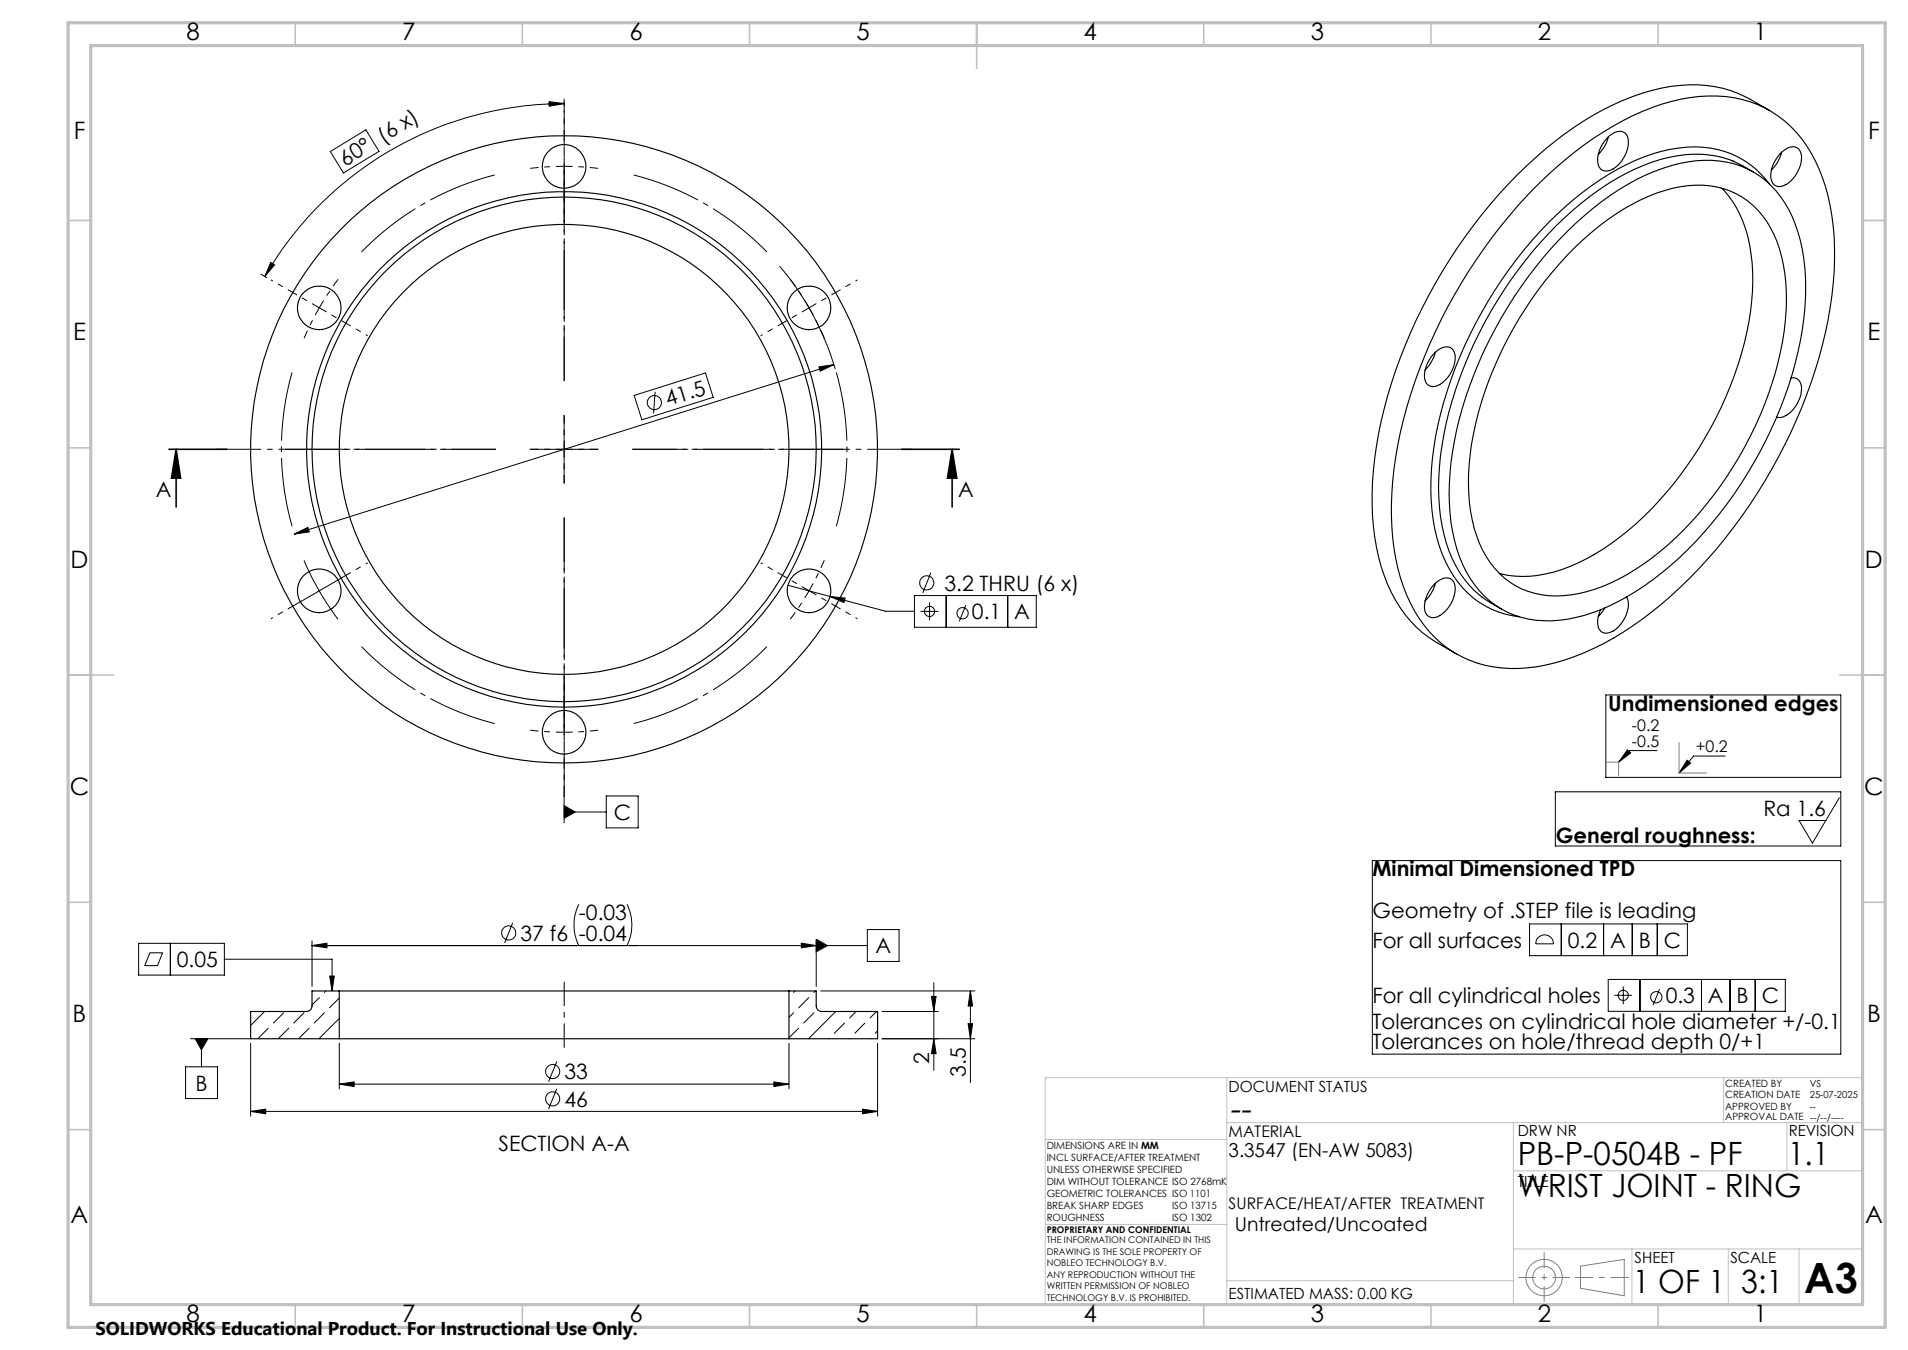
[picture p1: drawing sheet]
<svg xmlns="http://www.w3.org/2000/svg" width="420mm" height="297mm" viewBox="0 0 420 297" stroke-linecap="round" stroke-linejoin="round" font-family="sans-serif">
<g fill="none" stroke="#000" stroke-width=".22">
<path d="M72.7 33.3l7.8-4.7 2.9 4.7-7.8 4.8zM120.9 22.4l3.3 .4-3.3 .6zM124.2 22.8a76.1 76.1 0 0 0-65.9 38M124.2 21.8v1.5M59.6 57.7l.8 .6-2.1 2.5zM171.6 58.5a61.5 61.5 0 0 1 12.3 22.7M57.4 60.3l1.3 .8M116.7 98.8h15M124.2 91.4v15M139.6 87l15.7-4.9 1.7 5.3-15.7 5zM144.2 86.2l-.3 4.7M180.3 80.7l3.3-.5-3 1.5z"/>
<path d="M183.6 80.2l-118.8 37.3M64.8 117.5l3-1.5 .3 1zM66.9 123.3l1.6 3.4 1.8 3.3M70.3 130l2.4 3.9 1.7 2.3M70.3 130l-6.5 3.7M76.8 126.2l-6.5 3.8M173.5 128.8l21.4 5.7h6.4M182.7 131.2l3.4 .4-.3 1zM201.3 131h26.8v7h-26.8zM202.6 134.5h4M204.6 132.5v4M204.9 126l-1.8 4.5"/>
<path d="M208.3 131v7M212.6 133.1l-1.4 3.6M221.8 131v7M353.5 152.9h51.7v18.1h-51.7zM124.2 177.2l2.4 1.4-2.4 1.4zM124.2 173.4v7.6M124.2 178.6h9.3M133.5 175.1h7v7h-7zM342.4 174.2h62.8v11.9h-62.8zM358.2 165l.8 .7-2.7 2zM364.7 165.1h-5.9l-2.5 2.6M371.4 167.2l.7 .7-2.5 2.2z"/>
<path d="M379.8 166.3h-7l-3.2 3.8M404.9 175.5l-5.9 10-3-5h5.9M127.4 199a10.2 10.2 0 0 0 0 9M138 199a9.9 9.9 0 0 1 0 9M302.1 189.3h103.1v42.6h-103.1zM30.5 207.5h18.9v7h-18.9zM33 209.6h2.8l-1.1 2.8h-2.8zM37.5 207.5v7M49.4 211h23.7v7M68.7 208l3.3-.5v1zM68.7 207v10M68.7 208h122.2"/>
<path d="M70.3 219.5l-1.6 1.6M71.7 218l-.3 .3M72.6 214.7h1l-.5 3.3zM74.7 219.6l-2.2 2.1M112.9 203l-1.8 4.5M175 218l-.3 .3M176.4 207.5l3.3 .5-3.3 .5zM178 219.5l-2.2 2.2M179.5 218l-.3 .3M179.7 206.6l2.4 1.4-2.4 1.4zM179.7 207v10M180.7 218h33.9"/>
<path d="M190.9 204.5h7v7h-7zM205 219.2h1.1l-.5 3.3zM205.6 216.2v19.3M213.6 218l.5 3.3h-1zM213.6 218v20.2M336.7 203.3h34.7v7h-34.7zM338.7 206.2a1.99 1.99 0 0 1 2.1-.3 1.99 1.99 0 0 1 1.2 1.7h-3.9a1.92 1.92 0 0 1 .6-1.4zM343.7 203.3v7M353 203.3v7M354 215.5h39v7h-39zM355.4 219h3.9M357.3 217v3.9"/>
<path d="M359.3 203.3v7M361 215.5v7M364.8 203.3v7M365.3 217.6l-1.4 3.6M374.5 215.5v7M380.8 215.5v7M386.4 215.5v7M40.9 234.7h7v7h-7zM41.9 228.5h13.3M43 228.5h2.8l-1.5 2.5zM44.3 228.5v6.2M55.2 229.5v16"/>
<path d="M58.2 222.5l-3 3.1M59.1 226.2l-2.3 2.3M62.4 222.8l-2.2 2.3M63.6 226.2l-2.3 2.3M66.9 222.8l-2.2 2.3M68.1 226.2l-2.3 2.3M71.4 222.8l-2.2 2.3M74.7 238.5l3.3-.5v1zM74.7 224l-4.5 4.5M74.7 229.5v10M74.7 238.5h99M122.6 233.5l-1.8 4.5"/>
<path d="M122.6 239.5l-1.8 4.5M170.4 238l3.3 .5-3.3 .5zM173.7 229.5v10M174.7 222.8l-1 1M175.8 226.2l-2.1 2.1M179.2 222.8l-2.3 2.3M182.6 228.5h-.1M184 222.5l-6 6M185.9 225.1l-2.2 2.2M187 228.5h.1M188.5 222.5l-1.5 1.4M190.4 225.1l-2.2 2.2"/>
<path d="M191.5 228.5h.1M193 222.5l-1.5 1.4M193.2 226.8l-.5 .5M193.2 229.5v16M194.2 228.5h20.4M194.2 222.5h12.4M205.6 228.5l.5 3.3h-1.1zM213.1 225.2h1l-.5 3.3zM55.2 244.5l3.3-.5v1zM55.2 244.5h138M189.9 244l3.3 .5-3.3 .5z"/>
<circle cx="144" cy="88.6" r="1.55"/>
<circle cx="204" cy="128.2" r="1.55"/>
<circle cx="204.6" cy="134.5" r="1.12"/>
<circle cx="211.9" cy="134.9" r="1.24"/>
<circle cx="112" cy="205.2" r="1.55"/>
<circle cx="357.3" cy="219" r="1.13"/>
<circle cx="364.6" cy="219.4" r="1.24"/>
<circle cx="121.7" cy="235.7" r="1.55"/>
<circle cx="121.7" cy="241.7" r="1.55"/>
</g>
<g fill="none" stroke="#808080" stroke-width=".22">
<path d="M353.6 167.7h2.7v2.9M369.6 163.4v6.7h6.1M347.9 278.5l9.6-1.4v8l-9.6-1.7z"/>
<circle cx="339.9" cy="281" r="2.51"/>
<circle cx="339.9" cy="281.1" r="4"/>
</g>
<path d="M334.2 281h11.4" fill="none" stroke="#808080" stroke-width=".22" stroke-dasharray="15.2 1.3 1.3 1.3" stroke-dashoffset="11.4" stroke-linecap="butt"/>
<path d="M339.9 275.5v10.9" fill="none" stroke="#808080" stroke-width=".22" stroke-dasharray="15.2 1.3 1.3 1.3" stroke-dashoffset="11.7" stroke-linecap="butt"/>
<path d="M346.7 281h11.8" fill="none" stroke="#808080" stroke-width=".22" stroke-dasharray="15.2 1.3 1.3 1.3" stroke-dashoffset="11.2" stroke-linecap="butt"/>
<g fill="none" stroke="#c0c0c0" stroke-width=".22">
<path d="M270.1 237.1v49.9M379.4 237.1v9.9M410.1 237.1h-180v49.9M230 250.7h40M270.1 247h140M333.1 257.6h77M333.1 247v40M393.3 247v10.6M230.2 269.4h39.9M333.1 274.8h77M359.2 274.8v12.2M380.4 274.8v12.2"/>
<path d="M396 274.8v12.2M270.1 281.8h63"/>
</g>
<g fill="none" stroke="#c0c0c0" stroke-width=".35">
<path d="M65 5v5M115 5v5M165 5v5M215 5v10M265 5v5M315 5v5M365 5v5M15 48.5h5M410 48.5h5M15 98.5h5M410 98.5h5M15 148.5h10"/>
<path d="M405 148.5h10M15 198.5h5M410 198.5h5M15 248.5h5M410 248.5h5M65 287v5M115 287v5M165 287v5M215 287v5M265 287v5M315 287v5M365 287v5"/>
</g>
<path d="M15 5h400v287h-400zM20 10h390v277h-390z" fill="none" stroke="#c0c0c0" stroke-width=".7"/>
<g fill="#000">
<path d="M120.9 22.4l3.3 .4-3.3 .6zM59.6 57.7l.8 .6-2.1 2.5z"/>
<path d="M209.6 98.8l1 6.4h-2zM38.8 98.8l1 6.4h-2.1z"/>
<path d="M64.8 117.5l3.3-.5-.3-1zM180.3 80.7l.3 1 3-1.5z"/>
<path d="M182.7 131.2l3.1 1.4 .3-1zM124.2 177.2l2.4 1.4-2.4 1.4zM74.7 238.5l3.3-.5v1zM170.4 238l3.3 .5-3.3 .5zM55.2 244.5l3.3-.5v1zM189.9 244l3.3 .5-3.3 .5zM72.6 214.7h1l-.5 3.3zM179.7 206.6v2.8l2.4-1.4zM43 228.5l1.3 2.5 1.5-2.5z"/>
<path d="M371.4 167.2l.7 .7-2.5 2.2zM358.2 165l.8 .7-2.7 2z"/>
<path d="M176.4 207.5l3.3 .5-3.3 .5zM68.7 208l3.3-.5v1z"/>
<path d="M213.6 218l.5 3.3h-1zM213.1 225.2h1l-.5 3.3z"/>
<path d="M205 219.2h1.1l-.5 3.3zM205.6 228.5l.5 3.3h-1.1z"/>
</g>
<g fill="none" stroke="#000" stroke-width=".25">
<path d="M354 30.1a7.9 7.9 0 0 1-2.2 3.9M354.2 29.9a2.75 2.75 0 0 1 3.6-.6 4.5 4.5 0 0 1-.2 5.1 5.4 5.4 0 0 1-4.2 3.2 2.04 2.04 0 0 1-1.7-2.2 7.4 7.4 0 0 1 2.5-5.5zM386 37.8a22.5 22.5 0 0 0-18.7-3.2 51.6 51.6 0 0 0-22.8 13.2 90.9 90.9 0 0 0-27.1 50.2 47.3 47.3 0 0 0 1.5 23.2 22.3 22.3 0 0 0 11.6 12.8M389.6 24.3a36.9 36.9 0 0 0-10.5-4.9 34.9 34.9 0 0 0-21.8 2.7 77 77 0 0 0-25.4 18.5 114.8 114.8 0 0 0-28.4 54.8 63 63 0 0 0 .5 29.2 27.6 27.6 0 0 0 12.3 16.8l4.3 2.5M391.8 33.9a3.5 3.5 0 0 1 3.7-1.4 2.83 2.83 0 0 1 1 3.1 6.9 6.9 0 0 1-4.5 5.4 1.93 1.93 0 0 1-2.2-2.2 7.1 7.1 0 0 1 2-4.9zM392.2 33.5l-.2 .7a7.4 7.4 0 0 1-2.1 3.2M338.1 41a71.3 71.3 0 0 1 27.7-18.1 31.3 31.3 0 0 1 21 .1 26.1 26.1 0 0 1 14.4 16.1 57.5 57.5 0 0 1 1.7 28.5 112.9 112.9 0 0 1-26.9 55.3 82.1 82.1 0 0 1-25.3 19.8 38 38 0 0 1-22.2 4 24.2 24.2 0 0 1-18-13.9 48.1 48.1 0 0 1-4.1-24.4 102.2 102.2 0 0 1 13.8-43.6 113.2 113.2 0 0 1 17.9-23.8zM345 50.9a54.9 54.9 0 0 1 22.8-14.4 23.2 23.2 0 0 1 18.2 1.3 22.9 22.9 0 0 1 10.3 15.1 55.4 55.4 0 0 1-1.1 27 91.5 91.5 0 0 1-29.3 46 47.4 47.4 0 0 1-20.9 10.3 20.3 20.3 0 0 1-19.4-6.3 29.2 29.2 0 0 1-6.4-17 68.2 68.2 0 0 1 5.4-30.8 92.6 92.6 0 0 1 20.4-31.2zM346.6 54.5a50.5 50.5 0 0 1 19.8-12.6 20.4 20.4 0 0 1 17.1 1.5 20.5 20.5 0 0 1 8.7 13.1 50.6 50.6 0 0 1-1.4 25.5 81.3 81.3 0 0 1-27.1 40.7 38.1 38.1 0 0 1-19.6 8.4 17.7 17.7 0 0 1-18.4-11.5 38.2 38.2 0 0 1-2.1-19.4 80.5 80.5 0 0 1 23-45.7zM379 41.4a24.4 24.4 0 0 1 6.4 14.5 56.8 56.8 0 0 1-3.6 26.5 81.7 81.7 0 0 1-23.8 34.6 42.5 42.5 0 0 1-17.9 9.3 21.2 21.2 0 0 1-10-.2M389.4 40.4a20.2 20.2 0 0 0-20-7.8 43 43 0 0 0-19.2 8.4 90.5 90.5 0 0 0-29.9 40 69.4 69.4 0 0 0-5.1 31.1 28.9 28.9 0 0 0 7.8 18.3 19.3 19.3 0 0 0 11.4 5.3M315.5 77.9a3.6 3.6 0 0 1 3.8-1.4 2.83 2.83 0 0 1 1 3.1 6.8 6.8 0 0 1-4.5 5.4 1.93 1.93 0 0 1-2.3-2.2 7.3 7.3 0 0 1 2-4.9z"/>
<path d="M315.9 77.5l-.9 2.2-1.3 1.7M394.3 83.1a2.04 2.04 0 0 1 2.3 2.6 6.9 6.9 0 0 1-4.6 6.2l-.9-.1M315.9 128.3l-.9 2.2-1.3 1.7M316.1 128.2a2.7 2.7 0 0 1 3.6-.6 4.5 4.5 0 0 1-.2 5 5.4 5.4 0 0 1-4.2 3.3 2.21 2.21 0 0 1-1.7-2.9 7.9 7.9 0 0 1 2.5-4.8zM353.3 133.7l-1.5 1.9M358.1 131.3a5.8 5.8 0 0 1-1.4 6.1 3.9 3.9 0 0 1-3.8 1.8 2.43 2.43 0 0 1-1.2-2.8l.7-2.3M74.7 218h99M74.7 218h-6v3.3a1.2 1.2 0 0 1-1.2 1.2h-12.3v6h19.5M74.7 218v10.5M173.7 218h6v3.3a1.2 1.2 0 0 0 1.2 1.2h12.3v6h-19.5M173.7 218v10.5M74.7 228.5h99"/>
<circle cx="124.2" cy="36.6" r="4.8"/>
<circle cx="70.3" cy="67.7" r="4.8"/>
<circle cx="178.1" cy="67.7" r="4.8"/>
<circle cx="124.2" cy="98.9" r="55.5"/>
<circle cx="124.2" cy="98.9" r="49.5"/>
<circle cx="124.2" cy="98.9" r="69"/>
<circle cx="124.2" cy="98.9" r="56.7"/>
<circle cx="70.3" cy="130" r="4.8"/>
<circle cx="178.1" cy="130" r="4.8"/>
<circle cx="124.2" cy="161.1" r="4.8"/>
</g>
<g fill="none" stroke="#000" stroke-width=".22" stroke-dasharray="15.2 1.3 1.3 1.3" stroke-dashoffset="13.4" stroke-linecap="butt">
<path d="M124.2 36.6l-3.8 .1-3.7 .3M124.2 36.6l3.7 .1 3.8 .3M124.2 36.6v-7.5M124.2 36.6v7.5M70.3 67.7l-1.8 3.3-1.6 3.4M70.3 67.7l2-3.2 2.1-3M70.3 67.7l-6.5-3.7M70.3 67.7l6.5 3.8M178.1 67.7l-2-3.2-2.1-3M178.1 67.7l1.8 3.3 1.6 3.4M178.1 67.7l6.5-3.7M178.1 67.7l-6.5 3.8"/>
<path d="M124.2 98.8v-7.5M124.2 98.8h-7.5M124.2 98.8v7.5M124.2 98.8h7.5M178.1 130l1.8-3.3 1.6-3.4M178.1 130l-2 3.2-2.1 3M178.1 130l6.5 3.7M178.1 130l-6.5-3.8M124.2 161.1l3.7-.1 3.8-.4M124.2 161.1l-3.8-.1-3.7-.4M124.2 161.1v7.5M124.2 161.1v-7.5"/>
</g>
<path d="M109.3 38.4a62.3 62.3 0 0 0-30 17.4M169.1 55.8a62.2 62.2 0 0 0-30.1-17.4M64.4 81.5a62.3 62.3 0 0 0 0 34.7M184 116.2a62.3 62.3 0 0 0 0-34.7M79.3 141.9a62.2 62.2 0 0 0 30 17.4M139 159.3a62.3 62.3 0 0 0 30.1-17.4" fill="none" stroke="#000" stroke-width=".22" stroke-dasharray="15.2 1.3 1.3 1.3" stroke-dashoffset="-.4" stroke-linecap="butt"/>
<path d="M37.2 98.8h12.7M38.8 98.8l1 6.4h-2.1zM38.8 98.8v12.7M198.5 98.8h12.7M209.6 98.8l1 6.4h-2zM209.6 98.8v12.7" fill="none" stroke="#000" stroke-width=".35"/>
<path d="M124.2 29.1v-4.8M124.2 44.1v4.8M63.8 64l-4.2-2.4M76.8 71.5l4.1 2.4M171.6 71.5l-4.2 2.4M184.6 64l4.2-2.4M63.8 133.7l-4.2 2.4M76.8 126.2l4.1-2.4M171.6 126.2l-4.2-2.4M184.6 133.7l4.2 2.4M124.2 153.6v-4.8M124.2 168.6v4.8" fill="none" stroke="#000" stroke-width=".22" stroke-dasharray="15.2 1.3 1.3 1.3" stroke-dashoffset="14.7" stroke-linecap="butt"/>
<path d="M109.2 98.8h-46.4M124.2 83.8v-46.4M139.2 98.8h46.4M124.2 113.8v46.5" fill="none" stroke="#000" stroke-width=".22" stroke-dasharray="15.2 1.3 1.3 1.3" stroke-dashoffset="3.5" stroke-linecap="butt"/>
<path d="M109.2 98.8h-61.5M124.2 83.8v-61.5M139.2 98.8h61.5M124.2 113.8v61.5" fill="none" stroke="#000" stroke-width=".22" stroke-dasharray="15.2 1.3 1.3 1.3" stroke-dashoffset="5.4" stroke-linecap="butt"/>
<path d="M124.2 216v14.5" fill="none" stroke="#000" stroke-width=".22" stroke-dasharray="15.2 1.3 1.3 1.3" stroke-dashoffset="9.9" stroke-linecap="butt"/>
<text font-size="9.2" x="397.2" y="284.5">A3</text>
<text font-size="7.3" x="270.4" y="246.3">--</text>
<g font-size="7.1">
<text x="334.1" y="256.2">PB-P-0504B - PF</text>
<text x="393.6" y="256.2">1.1</text>
<text x="334.1" y="263.3">WRIST JOINT - RING</text>
<text x="359.4" y="284.5">1 OF 1</text>
<text x="383.3" y="284.5">3:1</text>
</g>
<g font-size="5.3">
<text x="41" y="8.9">8</text>
<text x="88.5" y="8.9">7</text>
<text x="138.5" y="8.9">6</text>
<text x="188.5" y="8.9">5</text>
<text x="238.5" y="8.9">4</text>
<text x="288.5" y="8.9">3</text>
<text x="338.5" y="8.9">2</text>
<text x="386" y="8.9">1</text>
<text x="16.2" y="30.7">F</text>
<text x="411.2" y="30.7">F</text>
<text x="16.1" y="74.9">E</text>
<text x="411.1" y="74.9">E</text>
<text x="15.5" y="124.9">D</text>
<text x="410.5" y="124.9">D</text>
<text x="15.4" y="174.9">C</text>
<text x="410.4" y="174.9">C</text>
<text x="16" y="224.9">B</text>
<text x="411" y="224.9">B</text>
<text x="15.5" y="269.2">A</text>
<text x="410.5" y="269.2">A</text>
<text x="41" y="290.9">8</text>
<text x="88.5" y="290.9">7</text>
<text x="138.5" y="290.9">6</text>
<text x="188.5" y="290.9">5</text>
<text x="238.5" y="290.9">4</text>
<text x="288.5" y="290.9">3</text>
<text x="338.5" y="290.9">2</text>
<text x="386" y="290.9">1</text>
</g>
<g font-size="4.7">
<text x="76" y="36.6" transform="rotate(-31 76 36.6)">60° (6 x)</text>
<text x="147" y="89.4" transform="rotate(-17 147 89.4)">41.5</text>
<text x="34.3" y="109.3">A</text>
<text x="210.9" y="109.3">A</text>
<text x="207.9" y="129.9">3.2 THRU (6 x)</text>
<text x="214" y="136.3">0.1</text>
<text x="223.3" y="136.3">A</text>
<text x="354" y="156.4">Undimensioned edges</text>
<text x="388.2" y="179.5">Ra 1.6</text>
<text x="135.1" y="180.4">C</text>
<text x="342.5" y="185.5">General roughness:</text>
<text x="302.1" y="192.8">Minimal Dimensioned TPD</text>
<text x="127.4" y="202.5">-0.03</text>
<text x="302.1" y="201.9">Geometry of .STEP file is leading</text>
<text x="114.6" y="206.9">37 f6 -0.04</text>
<text x="192.7" y="209.8">A</text>
<text x="302.1" y="208.5">For all surfaces</text>
<text x="345.1" y="208.5">0.2</text>
<text x="354.4" y="208.5">A</text>
<text x="360.7" y="208.5">B</text>
<text x="366.3" y="208.5">C</text>
<text x="38.9" y="212.8">0.05</text>
<text x="302.1" y="220.7">For all cylindrical holes</text>
<text x="366.7" y="220.7">0.3</text>
<text x="376" y="220.7">A</text>
<text x="382.3" y="220.7">B</text>
<text x="387.8" y="220.7">C</text>
<text x="302.1" y="226.3">Tolerances on cylindrical hole diameter +/-0.1</text>
<text x="302.1" y="230.9">Tolerances on hole/thread depth 0/+1</text>
<text x="43" y="239.9">B</text>
<text x="124.2" y="237.4">33</text>
<text x="204.6" y="234.2" transform="rotate(-90 204.6 234.2)">2</text>
<text x="212.6" y="236.8" transform="rotate(-90 212.6 236.8)">3.5</text>
<text x="124.2" y="243.4">46</text>
<text x="109.7" y="253.2">SECTION A-A</text>
</g>
<g font-size="4.2">
<text x="270.4" y="254.6">3.3547 (EN-AW 5083)</text>
<text x="271.8" y="270.8">Untreated/Uncoated</text>
</g>
<text font-size="4.1" x="21" y="293.7">SOLIDWORKS Educational Product. For Instructional Use Only.</text>
<g font-size="3.5">
<text x="359.2" y="160.9">-0.2</text>
<text x="359.2" y="164.3">-0.5</text>
<text x="373.3" y="165.5">+0.2</text>
<text x="270.4" y="250.1">MATERIAL</text>
<text x="270.4" y="266">SURFACE/HEAT/AFTER TREATMENT</text>
</g>
<g font-size="3.4">
<text x="270.4" y="240.2">DOCUMENT STATUS</text>
<text x="334.1" y="250">DRW NR</text>
<text x="393.7" y="250">REVISION</text>
<text x="334.1" y="261.1">TITLE</text>
<text x="359.8" y="277.9">SHEET</text>
<text x="380.9" y="277.9">SCALE</text>
<text x="270.4" y="285.7">ESTIMATED MASS: 0.00 KG</text>
</g>
<g font-size="2.2">
<text x="379.7" y="239.1">CREATED BY</text>
<text x="379.7" y="244.2">APPROVED BY</text>
<text x="379.7" y="241.6">CREATION DATE</text>
<text x="379.7" y="246.5">APPROVAL DATE --/--/----</text>
<text x="230.4" y="252.7">DIMENSIONS ARE IN MM</text>
<text x="230.4" y="255.4">INCL SURFACE/AFTER TREATMENT</text>
<text x="230.4" y="258">UNLESS OTHERWISE SPECIFIED</text>
<text x="230.4" y="260.7">DIM WITHOUT TOLERANCE ISO 2768mK</text>
<text x="230.4" y="263.3">GEOMETRIC TOLERANCES ISO 1101</text>
<text x="230.4" y="266">BREAK SHARP EDGES</text>
<text x="230.4" y="268.6">ROUGHNESS</text>
<text x="258" y="266">ISO 13715</text>
<text x="258" y="268.7">ISO 1302</text>
</g>
<g font-size="2.1">
<text x="398.4" y="239.1">VS</text>
<text x="398.4" y="244.2">--</text>
<text x="398.4" y="241.7">25-07-2025</text>
</g>
<g font-size="2">
<text x="230.4" y="271.3">PROPRIETARY AND CONFIDENTIAL</text>
<text x="230.4" y="273.5">THE INFORMATION CONTAINED IN THIS</text>
<text x="230.4" y="276.1">DRAWING IS THE SOLE PROPERTY OF</text>
<text x="230.4" y="278.6">NOBLEO TECHNOLOGY B.V.</text>
<text x="230.4" y="281.1">ANY REPRODUCTION WITHOUT THE</text>
<text x="230.4" y="283.6">WRITTEN PERMISSION OF NOBLEO</text>
<text x="230.4" y="286.2">TECHNOLOGY B.V. IS PROHIBITED.</text>
</g>
</svg>
